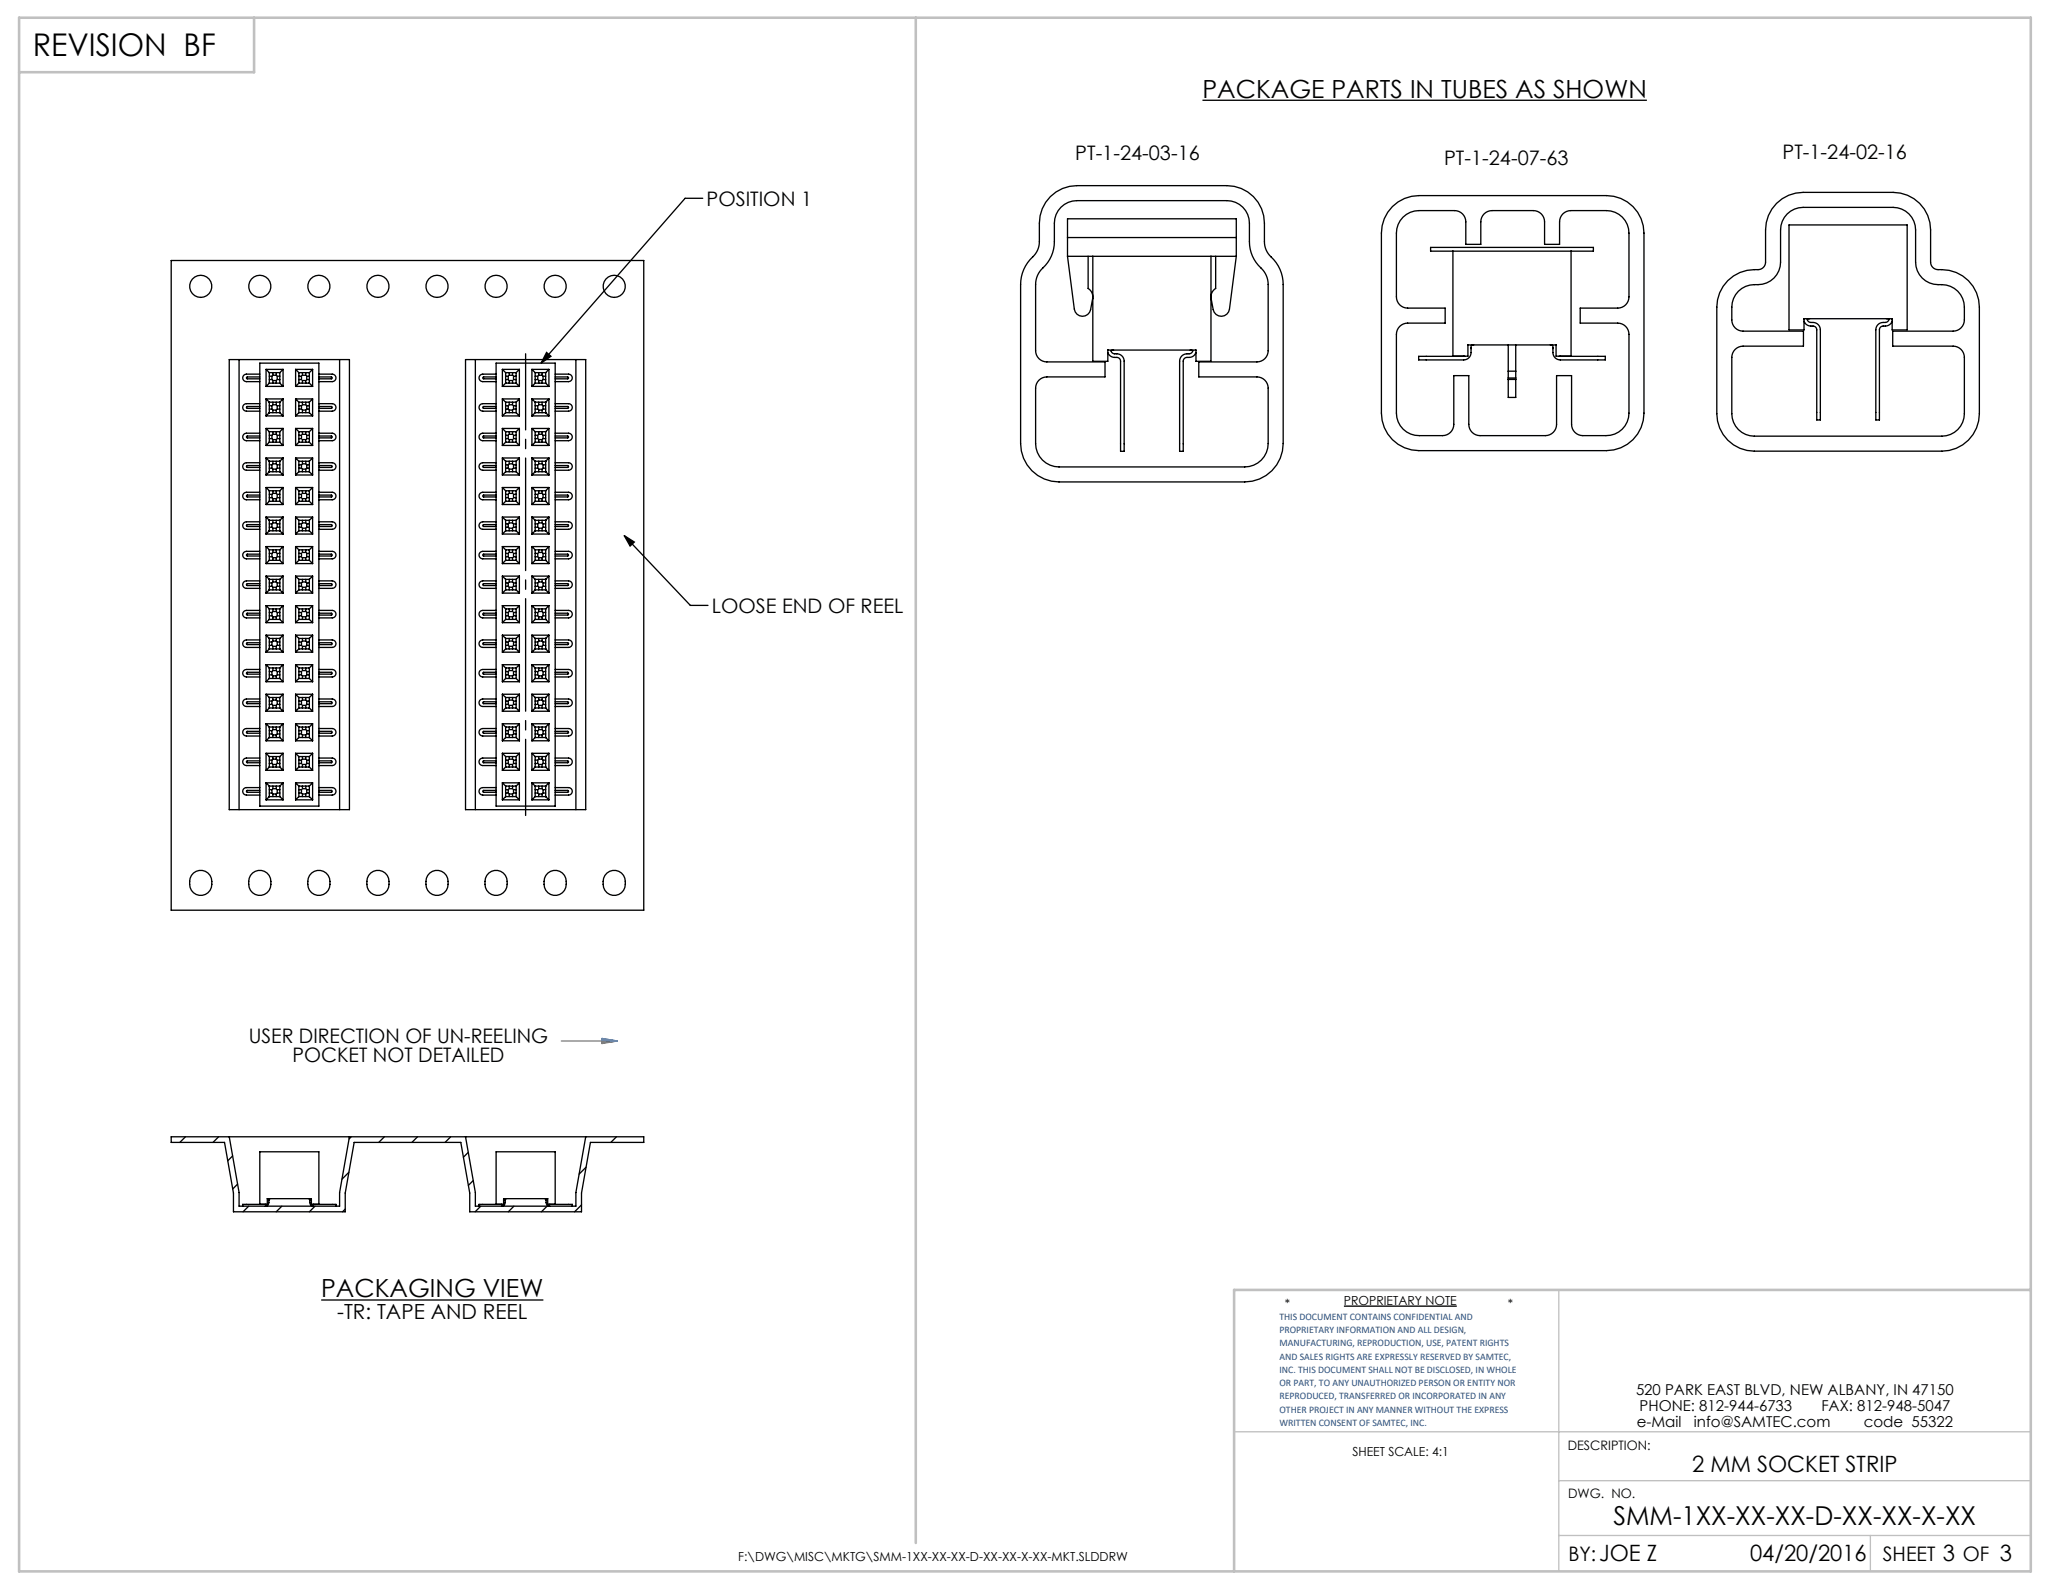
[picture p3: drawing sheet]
<svg xmlns="http://www.w3.org/2000/svg" width="279mm" height="216mm" viewBox="0 0 279 216" stroke-linecap="round" stroke-linejoin="round" font-family="sans-serif">
<g fill="none" stroke="#000" stroke-width=".18">
<path d="M162.9 13.6h60.1M23.2 35.3h64v88h-64zM95.2 26.9h-2.4l-19.5 22.3M142.3 26.6a5.1 5.1 0 0 1 3.5-1.5h20.4a5.1 5.1 0 0 1 5 5.1v2.5a3.1 3.1 0 0 0 1.3 2.5 5.1 5.1 0 0 1 1.3 3.3v21.6a5.2 5.2 0 0 1-5.2 5.2h-25.2a5.2 5.2 0 0 1-5.2-5.2v-21.6a5.6 5.6 0 0 1 2-4.1l.3-.5 .3-.9a12.6 12.6 0 0 1 .4-4.7l.4-.9zM143.7 28.1a3 3 0 0 1 2.1-.9h20.4a3 3 0 0 1 3 3v2.5a5.4 5.4 0 0 0 2 4.1l.4 .8 .1 .6 .1 9.3a1.52 1.52 0 0 1-1.6 1.5h-7.8v2.1h7.8a1.52 1.52 0 0 1 1.6 1.5v7.5a3.2 3.2 0 0 1-3.2 3.1h-25.2a3.2 3.2 0 0 1-3.1-3.1v-7.5a1.52 1.52 0 0 1 1.5-1.5h7.9v-2.1h-7.9a1.52 1.52 0 0 1-1.5-1.5v-9a3.3 3.3 0 0 1 1.3-2.6 4.8 4.8 0 0 0 1.2-3.2v-2.5a3 3 0 0 1 .9-2.1zM144.6 34.7l.9 7.2a1.12 1.12 0 0 0 1.1 .9 1.12 1.12 0 0 0 1.1-.9l.3-1.5a1.32 1.32 0 0 0-.6-1.3v-4.4M144.6 34.7h22.8M144.6 34.7v-5.1h22.8v5.1M144.6 32.2h22.8M148 34.7v14.2h2v-1.5h12v1.5h2v-14.2M164.6 34.7v4.4a1.32 1.32 0 0 0-.6 1.3l.3 1.5a1.12 1.12 0 0 0 1.1 .9 1.12 1.12 0 0 0 1.1-.9l.9-7.2M188.6 28a5.1 5.1 0 0 1 3.6-1.5h25.4a5.1 5.1 0 0 1 5 5.1v24.4a5.1 5.1 0 0 1-5 5h-25.4a5.1 5.1 0 0 1-5.1-5v-24.4a5.1 5.1 0 0 1 1.5-3.6z"/>
<path d="M190 29.4a3 3 0 0 1 2.2-.9h4.8a1.52 1.52 0 0 1 1.5 1.5v3.1h2.1v-3.1a1.52 1.52 0 0 1 1.5-1.5h5.6a1.52 1.52 0 0 1 1.5 1.5v3.1h2v-3.1a1.52 1.52 0 0 1 1.5-1.5h4.9a3 3 0 0 1 3 3.1v8.6a1.52 1.52 0 0 1-1.5 1.5h-5.1v2.1h5.1a1.52 1.52 0 0 1 1.5 1.5v10.7a3 3 0 0 1-3.1 3h-3.1a1.52 1.52 0 0 1-1.6-1.5v-6.6h-2v6.6a1.52 1.52 0 0 1-1.5 1.5h-8.9a1.52 1.52 0 0 1-1.5-1.5v-6.6h-2v6.6a1.52 1.52 0 0 1-1.5 1.5h-3.2a3 3 0 0 1-3.1-3v-10.7a1.52 1.52 0 0 1 1.5-1.5h5.1v-2.1h-5.1a1.52 1.52 0 0 1-1.5-1.5v-8.6a3 3 0 0 1 .9-2.2zM196.8 34h-3v-.5h22v.5h-3M196.8 34v14.2M196.8 34h16M212.8 34v14.2M240.6 27.5a5.1 5.1 0 0 1 3.6-1.4h12.2a5.1 5.1 0 0 1 5.1 5v4.4a1.13 1.13 0 0 0 1.5 1 5.1 5.1 0 0 1 5.1 5.1v14.4a5.1 5.1 0 0 1-5.1 5.1h-25.4a5.1 5.1 0 0 1-5.1-5.1v-14.4a5.2 5.2 0 0 1 5.8-5.1l.5-.3 .3-.5v-4.6a5.1 5.1 0 0 1 1.5-3.6zM242 29a3 3 0 0 1 2.2-.9h12.2a3 3 0 0 1 3 3v4.4a3.1 3.1 0 0 0 3.6 3.1 3 3 0 0 1 3 3v1.7a1.52 1.52 0 0 1-1.5 1.6h-8.2v2h8.2a1.52 1.52 0 0 1 1.5 1.5v7.6a3 3 0 0 1-3 3.1h-25.4a3 3 0 0 1-3.1-3.1v-7.6a1.52 1.52 0 0 1 1.6-1.5h8.1v-2h-8.1a1.52 1.52 0 0 1-1.6-1.6 4.8 4.8 0 0 1 .6-3.4 3.2 3.2 0 0 1 3-1.3 3 3 0 0 0 3-3.1v-4.4a3 3 0 0 1 .9-2.1zM242.3 30.5h16v14.2h-2v-1.5h-12v1.5h-2zM31 48.7h16.3v61h-16.3zM32.4 48.7v61M35.2 51.1h-1.7a.13 .13 0 0 0-.1 .1 .13 .13 0 0 0 .1 .1h1.7M35.2 50.7h-1.8a.51 .51 0 0 0-.5 .5 .51 .51 0 0 0 .5 .5h1.8"/>
<path d="M35.2 59.1h-1.7a.13 .13 0 0 0-.1 .1 .13 .13 0 0 0 .1 .1h1.7M35.2 58.7h-1.8a.51 .51 0 0 0-.5 .5 .51 .51 0 0 0 .5 .5h1.8M35.2 55.1h-1.7a.13 .13 0 0 0-.1 .1 .13 .13 0 0 0 .1 .1h1.7M35.2 54.7h-1.8a.51 .51 0 0 0-.5 .5 .51 .51 0 0 0 .5 .5h1.8M35.2 49.2h8v60h-8zM36 50l.5 .5M36 54h2.3M36 50h2.3M36 50v2.3M36 54v2.3M36 58v2.3M36 52.3h2.3"/>
<path d="M36 56.3h2.3M36 58h2.3M36 54l.5 .5M36 58l.5 .5M36.5 51.9h.1M36.5 59.9h.1M36.5 55.9h.1M36.5 51h.3v.4h-.3M36.5 54.5h1.4M36.5 59.9l-.5 .4M36.5 58.5h1.4M36.5 51.9l-.5 .4"/>
<path d="M36.5 51.9h1.4M36.5 50.5v1.4M36.5 54.5v1.4M36.5 58.5v1.4M36.5 50.5h1.4M36.5 55.9l-.5 .4M36.5 55.9h1.4M36.5 59.9h1.4M36.5 55h.3v.4h-.3M36.5 59h.3v.4h-.3M36.5 50.5h.1M36.5 58.5h.1"/>
<path d="M36.5 54.5h.1M37 50.5v.3h.4v-.3M37 51.9v-.4h.4v.4M37 54.5v.3h.4v-.3M37 55.9v-.4h.4v.4M37 58.5v.3h.4v-.3M37 59.9v-.4h.4v.4M37.9 51h-.4v.4h.4M37.9 51.9l.4 .4M37.9 55.9l.4 .4M37.9 50.5v1.4M37.9 54.5v1.4"/>
<path d="M37.9 58.5v1.4M37.9 59.9l.4 .4M37.9 55h-.4v.4h.4M37.9 59h-.4v.4h.4M38.3 58l-.4 .5M38.3 50v2.3M38.3 54v2.3M38.3 58v2.3M38.3 50l-.4 .5M38.3 54l-.4 .5M40 54l.5 .5M40 54h2.3"/>
<path d="M40 50v2.3M40 54v2.3M40 58v2.3M40 50h2.3M40 52.3h2.3M40 56.3h2.3M40 58h2.3M40 58l.5 .5M40 50l.5 .5M40.5 51h.3v.4h-.3M40.5 54.5h1.4M40.5 55.9l-.5 .4"/>
<path d="M40.5 50.5v1.4M40.5 54.5v1.4M40.5 58.5v1.4M40.5 58.5h1.4M40.5 59.9l-.5 .4M40.5 51.9h1.4M40.5 50.5h1.4M40.5 51.9l-.5 .4M40.5 55.9h1.4M40.5 59.9h1.4M40.5 55h.3v.4h-.3M40.5 59h.3v.4h-.3"/>
<path d="M41 50.5v.3h.4v-.3M41 51.9v-.4h.4v.4M41 54.5v.3h.4v-.3M41 55.9v-.4h.4v.4M41 58.5v.3h.4v-.3M41 59.9v-.4h.4v.4M41.9 54.5h.1M41.9 58.5h.1M41.9 50.5h.1M41.9 55.9h.1M41.9 59.9h.1M41.9 51.9h.1"/>
<path d="M41.9 51h-.4v.4h.4M41.9 55.9l.4 .4M41.9 50.5v1.4M41.9 54.5v1.4M41.9 58.5v1.4M41.9 59.9l.4 .4M41.9 51.9l.4 .4M41.9 55h-.4v.4h.4M41.9 59h-.4v.4h.4M42.3 54l-.4 .5M42.3 50v2.3M42.3 54v2.3"/>
<path d="M42.3 58v2.3M42.3 58l-.4 .5M42.3 50l-.4 .5M43.2 55.1h1.7a.13 .13 0 0 1 .1 .1 .13 .13 0 0 1-.1 .1h-1.7M43.2 54.7h1.8a.51 .51 0 0 1 .5 .5 .51 .51 0 0 1-.5 .5h-1.8M43.2 59.1h1.7a.13 .13 0 0 1 .1 .1 .13 .13 0 0 1-.1 .1h-1.7M43.2 58.7h1.8a.51 .51 0 0 1 .5 .5 .51 .51 0 0 1-.5 .5h-1.8M43.2 51.1h1.7a.13 .13 0 0 1 .1 .1 .13 .13 0 0 1-.1 .1h-1.7M43.2 50.7h1.8a.51 .51 0 0 1 .5 .5 .51 .51 0 0 1-.5 .5h-1.8M46 48.7v61M63 48.7h16.3v61h-16.3zM64.4 48.7v61"/>
<path d="M67.2 59.1h-1.7a.13 .13 0 0 0-.1 .1 .13 .13 0 0 0 .1 .1h1.7M67.2 58.7h-1.8a.51 .51 0 0 0-.5 .5 .51 .51 0 0 0 .5 .5h1.8M67.2 55.1h-1.7a.13 .13 0 0 0-.1 .1 .13 .13 0 0 0 .1 .1h1.7M67.2 54.7h-1.8a.51 .51 0 0 0-.5 .5 .51 .51 0 0 0 .5 .5h1.8M67.2 51.1h-1.7a.13 .13 0 0 0-.1 .1 .13 .13 0 0 0 .1 .1h1.7M67.2 50.7h-1.8a.51 .51 0 0 0-.5 .5 .51 .51 0 0 0 .5 .5h1.8M67.2 49.2h8v60h-8zM68 54h2.3M68 50h2.3M68 52.3h2.3M68 56.3h2.3M68 58h2.3"/>
<path d="M68 58l.5 .5M68 54l.5 .5M68 50v2.3M68 54v2.3M68 58v2.3M68 50l.5 .5M68.5 59.9h.1M68.5 55.9h.1M68.5 51.9h.1M68.5 51h.3v.4h-.3M68.5 54.5h1.4M68.5 58.5h1.4"/>
<path d="M68.5 51.9h1.4M68.5 50.5h1.4M68.5 51.9l-.5 .4M68.5 55.9h1.4M68.5 59.9l-.5 .4M68.5 59.9h1.4M68.5 55.9l-.5 .4M68.5 50.5v1.4M68.5 54.5v1.4M68.5 58.5v1.4M68.5 55h.3v.4h-.3M68.5 59h.3v.4h-.3"/>
<path d="M68.5 58.5h.1M68.5 54.5h.1M68.5 50.5h.1M69 55.9v-.4h.4v.4M69 54.5v.3h.4v-.3M69 50.5v.3h.4v-.3M69 51.9v-.4h.4v.4M69 59.9v-.4h.4v.4M69 58.5v.3h.4v-.3M69.9 51h-.4v.4h.4M69.9 51.9l.4 .4M69.9 59.9l.4 .4"/>
<path d="M69.9 55.9l.4 .4M69.9 50.5v1.4M69.9 54.5v1.4M69.9 58.5v1.4M69.9 55h-.4v.4h.4M69.9 59h-.4v.4h.4M70.3 50l-.4 .5M70.3 58l-.4 .5M70.3 54l-.4 .5M70.3 50v2.3M70.3 54v2.3M70.3 58v2.3"/>
<path d="M72 54h2.3M72 50h2.3M72 52.3h2.3M72 56.3h2.3M72 58h2.3M72 54l.5 .5M72 50v2.3M72 54v2.3M72 58v2.3M72 58l.5 .5M72 50l.5 .5M72.5 51h.3v.4h-.3"/>
<path d="M72.5 54.5h1.4M72.5 58.5h1.4M72.5 51.9h1.4M72.5 50.5h1.4M72.5 55.9h1.4M72.5 55.9l-.5 .4M72.5 59.9h1.4M72.5 50.5v1.4M72.5 54.5v1.4M72.5 58.5v1.4M72.5 51.9l-.5 .4M72.5 59.9l-.5 .4"/>
<path d="M72.5 55h.3v.4h-.3M72.5 59h.3v.4h-.3M73 55.9v-.4h.4v.4M73 54.5v.3h.4v-.3M73 50.5v.3h.4v-.3M73 51.9v-.4h.4v.4M73 59.9v-.4h.4v.4M73 58.5v.3h.4v-.3M73.9 54.5h.1M73.9 50.5h.1M73.9 58.5h.1M73.9 55.9h.1"/>
<path d="M73.9 51.9h.1M73.9 59.9h.1M73.9 51h-.4v.4h.4M73.9 55.9l.4 .4M73.9 50.5v1.4M73.9 54.5v1.4M73.9 58.5v1.4M73.9 59.9l.4 .4M73.9 51.9l.4 .4M73.9 55h-.4v.4h.4M73.9 59h-.4v.4h.4M74 47.7l.6 .6-1.3 .9z"/>
<path d="M74.3 54l-.4 .5M74.3 50v2.3M74.3 54v2.3M74.3 58v2.3M74.3 50l-.4 .5M74.3 58l-.4 .5M75.2 55.1h1.7a.13 .13 0 0 1 .1 .1 .13 .13 0 0 1-.1 .1h-1.7M75.2 54.7h1.8a.51 .51 0 0 1 .5 .5 .51 .51 0 0 1-.5 .5h-1.8M75.2 51.1h1.7a.13 .13 0 0 1 .1 .1 .13 .13 0 0 1-.1 .1h-1.7M75.2 50.7h1.8a.51 .51 0 0 1 .5 .5 .51 .51 0 0 1-.5 .5h-1.8M75.2 59.1h1.7a.13 .13 0 0 1 .1 .1 .13 .13 0 0 1-.1 .1h-1.7M75.2 58.7h1.8a.51 .51 0 0 1 .5 .5 .51 .51 0 0 1-.5 .5h-1.8"/>
<path d="M78 48.7v61M150.1 47.4h-.1M150.8 47.4l-.3 .2 .3 .3a1.12 1.12 0 0 1 1.4 1v12.2h-.4v-12.2a.58 .58 0 0 0-.8-.5 .99 .99 0 0 1-1-.6M161.2 47.4l.3 .1v.2a.85 .85 0 0 1-.9 .2l-.4 .2-.3 .3-.1 .5v12.2h.4v-12.2a.58 .58 0 0 1 .8-.5 .99 .99 0 0 0 1-.6M161.9 47.4h.1M198.4 48.2l-.2 .1M198.8 46.7v1.5l-6.7 .1v.5h6.1a1.12 1.12 0 0 0 1-1.6v-.1a.31 .31 0 0 1 .4-.4M198.8 46.7h11.9M198.9 46.7h-.1M204.3 46.7v7.1h1v-7.1M204.3 50.3h1M204.3 51.2h1"/>
<path d="M204.3 51.4h1M210 46.7a.34 .34 0 0 1 .3 .5 1.14 1.14 0 0 0 1 1.6h6.1v-.5l-6.7-.1v-1.5M210.7 46.7h.1M211.2 48.2l.1 .1M244.4 43.2h-.1M245.1 43.2l-.3 .1 .3 .4a1.12 1.12 0 0 1 1.4 1v12.2h-.5v-12.2a.58 .58 0 0 0-.7-.5 .99 .99 0 0 1-1-.7M255.5 43.2h.3v.3a.85 .85 0 0 1-.9 .2l-.4 .1-.3 .3-.2 .6v12.2h.5v-12.2a.58 .58 0 0 1 .8-.5 .99 .99 0 0 0 1-.7M256.2 43.2h.1M35.2 75.1h-1.7a.13 .13 0 0 0-.1 .1 .13 .13 0 0 0 .1 .1h1.7M35.2 74.7h-1.8a.51 .51 0 0 0-.5 .5 .51 .51 0 0 0 .5 .5h1.8M35.2 63.1h-1.7a.13 .13 0 0 0-.1 .1 .13 .13 0 0 0 .1 .1h1.7M35.2 62.7h-1.8a.51 .51 0 0 0-.5 .5 .51 .51 0 0 0 .5 .5h1.8"/>
<path d="M35.2 67.1h-1.7a.13 .13 0 0 0-.1 .1 .13 .13 0 0 0 .1 .1h1.7M35.2 66.7h-1.8a.51 .51 0 0 0-.5 .5 .51 .51 0 0 0 .5 .5h1.8M35.2 79.1h-1.7a.13 .13 0 0 0-.1 .1 .13 .13 0 0 0 .1 .1h1.7M35.2 78.7h-1.8a.51 .51 0 0 0-.5 .5 .51 .51 0 0 0 .5 .5h1.8M35.2 71.1h-1.7a.13 .13 0 0 0-.1 .1 .13 .13 0 0 0 .1 .1h1.7M35.2 70.7h-1.8a.51 .51 0 0 0-.5 .5 .51 .51 0 0 0 .5 .5h1.8M36 66h2.3M36 66l.5 .5M36 62v2.3M36 66v2.3M36 70v2.3M36 74v2.3"/>
<path d="M36 78v2.3M36 60.3h2.3M36 64.3h2.3M36 62h2.3M36 68.3h2.3M36 72.3h2.3M36 70h2.3M36 76.3h2.3M36 74h2.3M36 78h2.3M36 70l.5 .5M36 74l.5 .5"/>
<path d="M36 62l.5 .5M36 78l.5 .5M36.5 75.9h.1M36.5 63.9h.1M36.5 67.9h.1M36.5 79.9h.1M36.5 71.9h.1M36.5 67.9l-.5 .4M36.5 66.5h1.4M36.5 63.9l-.5 .4M36.5 62.5v1.4M36.5 66.5v1.4"/>
<path d="M36.5 70.5v1.4M36.5 74.5v1.4M36.5 78.5v1.4M36.5 67.9h1.4M36.5 71.9l-.5 .4M36.5 79.9h1.4M36.5 78.5h1.4M36.5 63.9h1.4M36.5 62.5h1.4M36.5 71.9h1.4M36.5 75.9l-.5 .4M36.5 74.5h1.4"/>
<path d="M36.5 79.9l-.5 .4M36.5 75.9h1.4M36.5 70.5h1.4M36.5 63h.3v.4h-.3M36.5 67h.3v.4h-.3M36.5 71h.3v.4h-.3M36.5 75h.3v.4h-.3M36.5 79h.3v.4h-.3M36.5 74.5h.1M36.5 62.5h.1M36.5 66.5h.1M36.5 78.5h.1"/>
<path d="M36.5 70.5h.1M37 75.9v-.4h.4v.4M37 62.5v.3h.4v-.3M37 63.9v-.4h.4v.4M37 66.5v.3h.4v-.3M37 67.9v-.4h.4v.4M37 70.5v.3h.4v-.3M37 71.9v-.4h.4v.4M37 74.5v.3h.4v-.3M37 78.5v.3h.4v-.3M37 79.9v-.4h.4v.4M37.9 62.5v1.4"/>
<path d="M37.9 66.5v1.4M37.9 70.5v1.4M37.9 74.5v1.4M37.9 78.5v1.4M37.9 67.9l.4 .4M37.9 71.9l.4 .4M37.9 75.9l.4 .4M37.9 63.9l.4 .4M37.9 79.9l.4 .4M37.9 75h-.4v.4h.4M37.9 63h-.4v.4h.4M37.9 67h-.4v.4h.4"/>
<path d="M37.9 71h-.4v.4h.4M37.9 79h-.4v.4h.4M38.3 66l-.4 .5M38.3 62v2.3M38.3 66v2.3M38.3 70v2.3M38.3 74v2.3M38.3 78v2.3M38.3 62l-.4 .5M38.3 70l-.4 .5M38.3 74l-.4 .5M38.3 78l-.4 .5"/>
<path d="M40 66h2.3M40 62v2.3M40 66v2.3M40 70v2.3M40 74v2.3M40 78v2.3M40 60.3h2.3M40 64.3h2.3M40 62h2.3M40 68.3h2.3M40 72.3h2.3M40 70h2.3"/>
<path d="M40 76.3h2.3M40 74h2.3M40 78h2.3M40 70l.5 .5M40 74l.5 .5M40 78l.5 .5M40 62l.5 .5M40 66l.5 .5M40.5 63.9l-.5 .4M40.5 66.5h1.4M40.5 62.5v1.4M40.5 66.5v1.4"/>
<path d="M40.5 70.5v1.4M40.5 74.5v1.4M40.5 78.5v1.4M40.5 67.9h1.4M40.5 67.9l-.5 .4M40.5 79.9l-.5 .4M40.5 79.9h1.4M40.5 78.5h1.4M40.5 63.9h1.4M40.5 62.5h1.4M40.5 71.9h1.4M40.5 71.9l-.5 .4"/>
<path d="M40.5 74.5h1.4M40.5 75.9l-.5 .4M40.5 75.9h1.4M40.5 70.5h1.4M40.5 63h.3v.4h-.3M40.5 67h.3v.4h-.3M40.5 71h.3v.4h-.3M40.5 75h.3v.4h-.3M40.5 79h.3v.4h-.3M41 62.5v.3h.4v-.3M41 63.9v-.4h.4v.4M41 66.5v.3h.4v-.3"/>
<path d="M41 67.9v-.4h.4v.4M41 70.5v.3h.4v-.3M41 71.9v-.4h.4v.4M41 74.5v.3h.4v-.3M41 75.9v-.4h.4v.4M41 78.5v.3h.4v-.3M41 79.9v-.4h.4v.4M41.9 78.5h.1M41.9 62.5h.1M41.9 74.5h.1M41.9 70.5h.1M41.9 66.5h.1"/>
<path d="M41.9 79.9h.1M41.9 63.9h.1M41.9 75.9h.1M41.9 71.9h.1M41.9 67.9h.1M41.9 62.5v1.4M41.9 66.5v1.4M41.9 70.5v1.4M41.9 74.5v1.4M41.9 78.5v1.4M41.9 71.9l.4 .4M41.9 75.9l.4 .4"/>
<path d="M41.9 79.9l.4 .4M41.9 63.9l.4 .4M41.9 67.9l.4 .4M41.9 63h-.4v.4h.4M41.9 67h-.4v.4h.4M41.9 71h-.4v.4h.4M41.9 75h-.4v.4h.4M41.9 79h-.4v.4h.4M42.3 62l-.4 .5M42.3 62v2.3M42.3 66v2.3M42.3 70v2.3"/>
<path d="M42.3 74v2.3M42.3 78v2.3M42.3 66l-.4 .5M42.3 78l-.4 .5M42.3 70l-.4 .5M42.3 74l-.4 .5M43.2 79.1h1.7a.13 .13 0 0 1 .1 .1 .13 .13 0 0 1-.1 .1h-1.7M43.2 78.7h1.8a.51 .51 0 0 1 .5 .5 .51 .51 0 0 1-.5 .5h-1.8M43.2 63.1h1.7a.13 .13 0 0 1 .1 .1 .13 .13 0 0 1-.1 .1h-1.7M43.2 62.7h1.8a.51 .51 0 0 1 .5 .5 .51 .51 0 0 1-.5 .5h-1.8M43.2 75.1h1.7a.13 .13 0 0 1 .1 .1 .13 .13 0 0 1-.1 .1h-1.7M43.2 74.7h1.8a.51 .51 0 0 1 .5 .5 .51 .51 0 0 1-.5 .5h-1.8"/>
<path d="M43.2 71.1h1.7a.13 .13 0 0 1 .1 .1 .13 .13 0 0 1-.1 .1h-1.7M43.2 70.7h1.8a.51 .51 0 0 1 .5 .5 .51 .51 0 0 1-.5 .5h-1.8M43.2 67.1h1.7a.13 .13 0 0 1 .1 .1 .13 .13 0 0 1-.1 .1h-1.7M43.2 66.7h1.8a.51 .51 0 0 1 .5 .5 .51 .51 0 0 1-.5 .5h-1.8M67.2 75.1h-1.7a.13 .13 0 0 0-.1 .1 .13 .13 0 0 0 .1 .1h1.7M67.2 74.7h-1.8a.51 .51 0 0 0-.5 .5 .51 .51 0 0 0 .5 .5h1.8M67.2 71.1h-1.7a.13 .13 0 0 0-.1 .1 .13 .13 0 0 0 .1 .1h1.7M67.2 70.7h-1.8a.51 .51 0 0 0-.5 .5 .51 .51 0 0 0 .5 .5h1.8M67.2 67.1h-1.7a.13 .13 0 0 0-.1 .1 .13 .13 0 0 0 .1 .1h1.7M67.2 66.7h-1.8a.51 .51 0 0 0-.5 .5 .51 .51 0 0 0 .5 .5h1.8M67.2 79.1h-1.7a.13 .13 0 0 0-.1 .1 .13 .13 0 0 0 .1 .1h1.7M67.2 78.7h-1.8a.51 .51 0 0 0-.5 .5 .51 .51 0 0 0 .5 .5h1.8"/>
<path d="M67.2 63.1h-1.7a.13 .13 0 0 0-.1 .1 .13 .13 0 0 0 .1 .1h1.7M67.2 62.7h-1.8a.51 .51 0 0 0-.5 .5 .51 .51 0 0 0 .5 .5h1.8M68 66h2.3M68 60.3h2.3M68 64.3h2.3M68 62h2.3M68 68.3h2.3M68 72.3h2.3M68 70h2.3M68 76.3h2.3M68 74h2.3M68 78h2.3"/>
<path d="M68 70l.5 .5M68 62v2.3M68 66v2.3M68 70v2.3M68 74v2.3M68 78v2.3M68 62l.5 .5M68 66l.5 .5M68 74l.5 .5M68 78l.5 .5M68.5 75.9h.1M68.5 71.9h.1"/>
<path d="M68.5 67.9h.1M68.5 79.9h.1M68.5 63.9h.1M68.5 66.5h1.4M68.5 75.9l-.5 .4M68.5 67.9h1.4M68.5 79.9h1.4M68.5 78.5h1.4M68.5 63.9h1.4M68.5 62.5h1.4M68.5 71.9h1.4M68.5 74.5h1.4"/>
<path d="M68.5 67.9l-.5 .4M68.5 75.9h1.4M68.5 70.5h1.4M68.5 79.9l-.5 .4M68.5 62.5v1.4M68.5 66.5v1.4M68.5 70.5v1.4M68.5 74.5v1.4M68.5 78.5v1.4M68.5 63.9l-.5 .4M68.5 71.9l-.5 .4M68.5 75h.3v.4h-.3"/>
<path d="M68.5 63h.3v.4h-.3M68.5 79h.3v.4h-.3M68.5 67h.3v.4h-.3M68.5 71h.3v.4h-.3M68.5 74.5h.1M68.5 70.5h.1M68.5 66.5h.1M68.5 78.5h.1M68.5 62.5h.1M69 75.9v-.4h.4v.4M69 74.5v.3h.4v-.3M69 63.9v-.4h.4v.4"/>
<path d="M69 62.5v.3h.4v-.3M69 78.5v.3h.4v-.3M69 79.9v-.4h.4v.4M69 67.9v-.4h.4v.4M69 66.5v.3h.4v-.3M69 71.9v-.4h.4v.4M69 70.5v.3h.4v-.3M69.9 71.9l.4 .4M69.9 62.5v1.4M69.9 66.5v1.4M69.9 70.5v1.4M69.9 74.5v1.4"/>
<path d="M69.9 78.5v1.4M69.9 63.9l.4 .4M69.9 67.9l.4 .4M69.9 75.9l.4 .4M69.9 79.9l.4 .4M69.9 75h-.4v.4h.4M69.9 63h-.4v.4h.4M69.9 79h-.4v.4h.4M69.9 67h-.4v.4h.4M69.9 71h-.4v.4h.4M70.3 74l-.4 .5M70.3 66l-.4 .5"/>
<path d="M70.3 78l-.4 .5M70.3 62v2.3M70.3 66v2.3M70.3 70v2.3M70.3 74v2.3M70.3 78v2.3M70.3 62l-.4 .5M70.3 70l-.4 .5M72 66h2.3M72 60.3h2.3M72 64.3h2.3M72 62h2.3"/>
<path d="M72 68.3h2.3M72 72.3h2.3M72 70h2.3M72 76.3h2.3M72 74h2.3M72 78h2.3M72 62v2.3M72 66v2.3M72 70v2.3M72 74v2.3M72 78v2.3M72 62l.5 .5"/>
<path d="M72 74l.5 .5M72 78l.5 .5M72 70l.5 .5M72 66l.5 .5M72.5 66.5h1.4M72.5 71.9l-.5 .4M72.5 67.9h1.4M72.5 79.9h1.4M72.5 78.5h1.4M72.5 63.9h1.4M72.5 62.5h1.4M72.5 71.9h1.4"/>
<path d="M72.5 74.5h1.4M72.5 63.9l-.5 .4M72.5 75.9h1.4M72.5 70.5h1.4M72.5 62.5v1.4M72.5 66.5v1.4M72.5 70.5v1.4M72.5 74.5v1.4M72.5 78.5v1.4M72.5 75.9l-.5 .4M72.5 79.9l-.5 .4M72.5 67.9l-.5 .4"/>
<path d="M72.5 75h.3v.4h-.3M72.5 63h.3v.4h-.3M72.5 79h.3v.4h-.3M72.5 67h.3v.4h-.3M72.5 71h.3v.4h-.3M73 75.9v-.4h.4v.4M73 74.5v.3h.4v-.3M73 63.9v-.4h.4v.4M73 62.5v.3h.4v-.3M73 78.5v.3h.4v-.3M73 79.9v-.4h.4v.4M73 67.9v-.4h.4v.4"/>
<path d="M73 66.5v.3h.4v-.3M73 71.9v-.4h.4v.4M73 70.5v.3h.4v-.3M73.9 62.5h.1M73.9 78.5h.1M73.9 74.5h.1M73.9 70.5h.1M73.9 66.5h.1M73.9 63.9h.1M73.9 79.9h.1M73.9 75.9h.1M73.9 71.9h.1"/>
<path d="M73.9 67.9h.1M73.9 63.9l.4 .4M73.9 62.5v1.4M73.9 66.5v1.4M73.9 70.5v1.4M73.9 74.5v1.4M73.9 78.5v1.4M73.9 75.9l.4 .4M73.9 79.9l.4 .4M73.9 71.9l.4 .4M73.9 67.9l.4 .4M73.9 75h-.4v.4h.4"/>
<path d="M73.9 63h-.4v.4h.4M73.9 79h-.4v.4h.4M73.9 67h-.4v.4h.4M73.9 71h-.4v.4h.4M74.3 70l-.4 .5M74.3 62l-.4 .5M74.3 62v2.3M74.3 66v2.3M74.3 70v2.3M74.3 74v2.3M74.3 78v2.3M74.3 74l-.4 .5"/>
<path d="M74.3 78l-.4 .5M74.3 66l-.4 .5M75.2 63.1h1.7a.13 .13 0 0 1 .1 .1 .13 .13 0 0 1-.1 .1h-1.7M75.2 62.7h1.8a.51 .51 0 0 1 .5 .5 .51 .51 0 0 1-.5 .5h-1.8M75.2 79.1h1.7a.13 .13 0 0 1 .1 .1 .13 .13 0 0 1-.1 .1h-1.7M75.2 78.7h1.8a.51 .51 0 0 1 .5 .5 .51 .51 0 0 1-.5 .5h-1.8M75.2 75.1h1.7a.13 .13 0 0 1 .1 .1 .13 .13 0 0 1-.1 .1h-1.7M75.2 74.7h1.8a.51 .51 0 0 1 .5 .5 .51 .51 0 0 1-.5 .5h-1.8M75.2 71.1h1.7a.13 .13 0 0 1 .1 .1 .13 .13 0 0 1-.1 .1h-1.7M75.2 70.7h1.8a.51 .51 0 0 1 .5 .5 .51 .51 0 0 1-.5 .5h-1.8M75.2 67.1h1.7a.13 .13 0 0 1 .1 .1 .13 .13 0 0 1-.1 .1h-1.7M75.2 66.7h1.8a.51 .51 0 0 1 .5 .5 .51 .51 0 0 1-.5 .5h-1.8"/>
<path d="M84.5 72.5l1.4 .9-.6 .6zM84.5 72.5l9 9.5h2.4M35.2 83.1h-1.7a.13 .13 0 0 0-.1 .1 .13 .13 0 0 0 .1 .1h1.7M35.2 82.7h-1.8a.51 .51 0 0 0-.5 .5 .51 .51 0 0 0 .5 .5h1.8M35.2 87.1h-1.7a.13 .13 0 0 0-.1 .1 .13 .13 0 0 0 .1 .1h1.7M35.2 86.7h-1.8a.51 .51 0 0 0-.5 .5 .51 .51 0 0 0 .5 .5h1.8M35.2 91.1h-1.7a.13 .13 0 0 0-.1 .1 .13 .13 0 0 0 .1 .1h1.7M35.2 90.7h-1.8a.51 .51 0 0 0-.5 .5 .51 .51 0 0 0 .5 .5h1.8M35.2 99.1h-1.7a.13 .13 0 0 0-.1 .1 .13 .13 0 0 0 .1 .1h1.7M35.2 98.7h-1.8a.51 .51 0 0 0-.5 .5 .51 .51 0 0 0 .5 .5h1.8M35.2 95.1h-1.7a.13 .13 0 0 0-.1 .1 .13 .13 0 0 0 .1 .1h1.7M35.2 94.7h-1.8a.51 .51 0 0 0-.5 .5 .51 .51 0 0 0 .5 .5h1.8"/>
<path d="M36 94l.5 .5M36 98h2.3M36 82v2.3M36 86v2.3M36 90v2.3M36 94v2.3M36 98v2.3M36 80.3h2.3M36 84.3h2.3M36 82h2.3M36 88.3h2.3M36 86h2.3"/>
<path d="M36 92.3h2.3M36 90h2.3M36 96.3h2.3M36 94h2.3M36 98l.5 .5M36 82l.5 .5M36 86l.5 .5M36 90l.5 .5M36.5 83.9h.1M36.5 87.9h.1M36.5 91.9h.1M36.5 99.9h.1"/>
<path d="M36.5 95.9h.1M36.5 98.5h1.4M36.5 82.5v1.4M36.5 86.5v1.4M36.5 90.5v1.4M36.5 94.5v1.4M36.5 98.5v1.4M36.5 83.9l-.5 .4M36.5 83.9h1.4M36.5 82.5h1.4M36.5 87.9l-.5 .4M36.5 87.9h1.4"/>
<path d="M36.5 99.9h1.4M36.5 91.9l-.5 .4M36.5 91.9h1.4M36.5 86.5h1.4M36.5 95.9l-.5 .4M36.5 95.9h1.4M36.5 94.5h1.4M36.5 99.9l-.5 .4M36.5 90.5h1.4M36.5 83h.3v.4h-.3M36.5 87h.3v.4h-.3M36.5 91h.3v.4h-.3"/>
<path d="M36.5 95h.3v.4h-.3M36.5 99h.3v.4h-.3M36.5 82.5h.1M36.5 86.5h.1M36.5 90.5h.1M36.5 98.5h.1M36.5 94.5h.1M37 82.5v.3h.4v-.3M37 83.9v-.4h.4v.4M37 86.5v.3h.4v-.3M37 87.9v-.4h.4v.4M37 90.5v.3h.4v-.3"/>
<path d="M37 91.9v-.4h.4v.4M37 94.5v.3h.4v-.3M37 95.9v-.4h.4v.4M37 98.5v.3h.4v-.3M37 99.9v-.4h.4v.4M37.9 95.9l.4 .4M37.9 99.9l.4 .4M37.9 82.5v1.4M37.9 86.5v1.4M37.9 90.5v1.4M37.9 94.5v1.4M37.9 98.5v1.4"/>
<path d="M37.9 83.9l.4 .4M37.9 87.9l.4 .4M37.9 91.9l.4 .4M37.9 83h-.4v.4h.4M37.9 87h-.4v.4h.4M37.9 91h-.4v.4h.4M37.9 95h-.4v.4h.4M37.9 99h-.4v.4h.4M38.3 82v2.3M38.3 86v2.3M38.3 90v2.3M38.3 94v2.3"/>
<path d="M38.3 98v2.3M38.3 82l-.4 .5M38.3 86l-.4 .5M38.3 90l-.4 .5M38.3 94l-.4 .5M38.3 98l-.4 .5M40 98l.5 .5M40 98h2.3M40 82v2.3M40 86v2.3M40 90v2.3M40 94v2.3"/>
<path d="M40 98v2.3M40 80.3h2.3M40 84.3h2.3M40 82h2.3M40 88.3h2.3M40 86h2.3M40 92.3h2.3M40 90h2.3M40 96.3h2.3M40 94h2.3M40 86l.5 .5M40 90l.5 .5"/>
<path d="M40 82l.5 .5M40 94l.5 .5M40.5 98.5h1.4M40.5 99.9l-.5 .4M40.5 82.5v1.4M40.5 86.5v1.4M40.5 90.5v1.4M40.5 94.5v1.4M40.5 98.5v1.4M40.5 83.9h1.4M40.5 82.5h1.4M40.5 83.9l-.5 .4"/>
<path d="M40.5 87.9h1.4M40.5 99.9h1.4M40.5 87.9l-.5 .4M40.5 91.9h1.4M40.5 86.5h1.4M40.5 91.9l-.5 .4M40.5 95.9h1.4M40.5 94.5h1.4M40.5 95.9l-.5 .4M40.5 90.5h1.4M40.5 83h.3v.4h-.3M40.5 87h.3v.4h-.3"/>
<path d="M40.5 91h.3v.4h-.3M40.5 95h.3v.4h-.3M40.5 99h.3v.4h-.3M41 82.5v.3h.4v-.3M41 83.9v-.4h.4v.4M41 86.5v.3h.4v-.3M41 87.9v-.4h.4v.4M41 90.5v.3h.4v-.3M41 91.9v-.4h.4v.4M41 94.5v.3h.4v-.3M41 95.9v-.4h.4v.4M41 98.5v.3h.4v-.3"/>
<path d="M41 99.9v-.4h.4v.4M41.9 98.5h.1M41.9 90.5h.1M41.9 82.5h.1M41.9 86.5h.1M41.9 94.5h.1M41.9 99.9h.1M41.9 91.9h.1M41.9 83.9h.1M41.9 87.9h.1M41.9 95.9h.1M41.9 99.9l.4 .4"/>
<path d="M41.9 82.5v1.4M41.9 86.5v1.4M41.9 90.5v1.4M41.9 94.5v1.4M41.9 98.5v1.4M41.9 87.9l.4 .4M41.9 91.9l.4 .4M41.9 83.9l.4 .4M41.9 95.9l.4 .4M41.9 83h-.4v.4h.4M41.9 87h-.4v.4h.4M41.9 91h-.4v.4h.4"/>
<path d="M41.9 95h-.4v.4h.4M41.9 99h-.4v.4h.4M42.3 98l-.4 .5M42.3 82v2.3M42.3 86v2.3M42.3 90v2.3M42.3 94v2.3M42.3 98v2.3M42.3 82l-.4 .5M42.3 86l-.4 .5M42.3 90l-.4 .5M42.3 94l-.4 .5"/>
<path d="M43.2 99.1h1.7a.13 .13 0 0 1 .1 .1 .13 .13 0 0 1-.1 .1h-1.7M43.2 98.7h1.8a.51 .51 0 0 1 .5 .5 .51 .51 0 0 1-.5 .5h-1.8M43.2 91.1h1.7a.13 .13 0 0 1 .1 .1 .13 .13 0 0 1-.1 .1h-1.7M43.2 90.7h1.8a.51 .51 0 0 1 .5 .5 .51 .51 0 0 1-.5 .5h-1.8M43.2 83.1h1.7a.13 .13 0 0 1 .1 .1 .13 .13 0 0 1-.1 .1h-1.7M43.2 82.7h1.8a.51 .51 0 0 1 .5 .5 .51 .51 0 0 1-.5 .5h-1.8M43.2 87.1h1.7a.13 .13 0 0 1 .1 .1 .13 .13 0 0 1-.1 .1h-1.7M43.2 86.7h1.8a.51 .51 0 0 1 .5 .5 .51 .51 0 0 1-.5 .5h-1.8M43.2 95.1h1.7a.13 .13 0 0 1 .1 .1 .13 .13 0 0 1-.1 .1h-1.7M43.2 94.7h1.8a.51 .51 0 0 1 .5 .5 .51 .51 0 0 1-.5 .5h-1.8M67.2 91.1h-1.7a.13 .13 0 0 0-.1 .1 .13 .13 0 0 0 .1 .1h1.7M67.2 90.7h-1.8a.51 .51 0 0 0-.5 .5 .51 .51 0 0 0 .5 .5h1.8"/>
<path d="M67.2 99.1h-1.7a.13 .13 0 0 0-.1 .1 .13 .13 0 0 0 .1 .1h1.7M67.2 98.7h-1.8a.51 .51 0 0 0-.5 .5 .51 .51 0 0 0 .5 .5h1.8M67.2 87.1h-1.7a.13 .13 0 0 0-.1 .1 .13 .13 0 0 0 .1 .1h1.7M67.2 86.7h-1.8a.51 .51 0 0 0-.5 .5 .51 .51 0 0 0 .5 .5h1.8M67.2 83.1h-1.7a.13 .13 0 0 0-.1 .1 .13 .13 0 0 0 .1 .1h1.7M67.2 82.7h-1.8a.51 .51 0 0 0-.5 .5 .51 .51 0 0 0 .5 .5h1.8M67.2 95.1h-1.7a.13 .13 0 0 0-.1 .1 .13 .13 0 0 0 .1 .1h1.7M67.2 94.7h-1.8a.51 .51 0 0 0-.5 .5 .51 .51 0 0 0 .5 .5h1.8M68 98h2.3M68 80.3h2.3M68 84.3h2.3M68 82h2.3"/>
<path d="M68 88.3h2.3M68 86h2.3M68 92.3h2.3M68 90h2.3M68 96.3h2.3M68 94h2.3M68 98l.5 .5M68 90l.5 .5M68 82v2.3M68 86v2.3M68 90v2.3M68 94v2.3"/>
<path d="M68 98v2.3M68 82l.5 .5M68 86l.5 .5M68 94l.5 .5M68.5 91.9h.1M68.5 99.9h.1M68.5 87.9h.1M68.5 83.9h.1M68.5 95.9h.1M68.5 98.5h1.4M68.5 83.9h1.4M68.5 82.5h1.4"/>
<path d="M68.5 87.9h1.4M68.5 99.9h1.4M68.5 91.9h1.4M68.5 86.5h1.4M68.5 95.9h1.4M68.5 94.5h1.4M68.5 90.5h1.4M68.5 99.9l-.5 .4M68.5 83.9l-.5 .4M68.5 82.5v1.4M68.5 86.5v1.4M68.5 90.5v1.4"/>
<path d="M68.5 94.5v1.4M68.5 98.5v1.4M68.5 87.9l-.5 .4M68.5 91.9l-.5 .4M68.5 95.9l-.5 .4M68.5 83h.3v.4h-.3M68.5 99h.3v.4h-.3M68.5 91h.3v.4h-.3M68.5 87h.3v.4h-.3M68.5 95h.3v.4h-.3M68.5 90.5h.1M68.5 98.5h.1"/>
<path d="M68.5 86.5h.1M68.5 82.5h.1M68.5 94.5h.1M69 83.9v-.4h.4v.4M69 82.5v.3h.4v-.3M69 98.5v.3h.4v-.3M69 99.9v-.4h.4v.4M69 90.5v.3h.4v-.3M69 91.9v-.4h.4v.4M69 86.5v.3h.4v-.3M69 87.9v-.4h.4v.4M69 94.5v.3h.4v-.3"/>
<path d="M69 95.9v-.4h.4v.4M69.9 99.9l.4 .4M69.9 91.9l.4 .4M69.9 82.5v1.4M69.9 86.5v1.4M69.9 90.5v1.4M69.9 94.5v1.4M69.9 98.5v1.4M69.9 83.9l.4 .4M69.9 87.9l.4 .4M69.9 95.9l.4 .4M69.9 83h-.4v.4h.4"/>
<path d="M69.9 99h-.4v.4h.4M69.9 91h-.4v.4h.4M69.9 87h-.4v.4h.4M69.9 95h-.4v.4h.4M70.3 98l-.4 .5M70.3 82l-.4 .5M70.3 82v2.3M70.3 86v2.3M70.3 90v2.3M70.3 94v2.3M70.3 98v2.3M70.3 86l-.4 .5"/>
<path d="M70.3 90l-.4 .5M70.3 94l-.4 .5M72 98h2.3M72 80.3h2.3M72 84.3h2.3M72 82h2.3M72 88.3h2.3M72 86h2.3M72 92.3h2.3M72 90h2.3M72 96.3h2.3M72 94h2.3"/>
<path d="M72 82v2.3M72 86v2.3M72 90v2.3M72 94v2.3M72 98v2.3M72 94l.5 .5M72 82l.5 .5M72 86l.5 .5M72 98l.5 .5M72 90l.5 .5M72.5 98.5h1.4M72.5 83.9h1.4"/>
<path d="M72.5 82.5h1.4M72.5 87.9h1.4M72.5 99.9h1.4M72.5 91.9h1.4M72.5 86.5h1.4M72.5 95.9h1.4M72.5 94.5h1.4M72.5 90.5h1.4M72.5 82.5v1.4M72.5 86.5v1.4M72.5 90.5v1.4M72.5 94.5v1.4"/>
<path d="M72.5 98.5v1.4M72.5 95.9l-.5 .4M72.5 83.9l-.5 .4M72.5 87.9l-.5 .4M72.5 91.9l-.5 .4M72.5 99.9l-.5 .4M72.5 83h.3v.4h-.3M72.5 99h.3v.4h-.3M72.5 91h.3v.4h-.3M72.5 87h.3v.4h-.3M72.5 95h.3v.4h-.3M73 83.9v-.4h.4v.4"/>
<path d="M73 82.5v.3h.4v-.3M73 98.5v.3h.4v-.3M73 99.9v-.4h.4v.4M73 90.5v.3h.4v-.3M73 91.9v-.4h.4v.4M73 86.5v.3h.4v-.3M73 87.9v-.4h.4v.4M73 94.5v.3h.4v-.3M73 95.9v-.4h.4v.4M73.9 90.5h.1M73.9 98.5h.1M73.9 86.5h.1"/>
<path d="M73.9 94.5h.1M73.9 82.5h.1M73.9 91.9h.1M73.9 99.9h.1M73.9 87.9h.1M73.9 95.9h.1M73.9 83.9h.1M73.9 95.9l.4 .4M73.9 82.5v1.4M73.9 86.5v1.4M73.9 90.5v1.4M73.9 94.5v1.4"/>
<path d="M73.9 98.5v1.4M73.9 83.9l.4 .4M73.9 87.9l.4 .4M73.9 99.9l.4 .4M73.9 91.9l.4 .4M73.9 83h-.4v.4h.4M73.9 99h-.4v.4h.4M73.9 91h-.4v.4h.4M73.9 87h-.4v.4h.4M73.9 95h-.4v.4h.4M74.3 94l-.4 .5M74.3 82v2.3"/>
<path d="M74.3 86v2.3M74.3 90v2.3M74.3 94v2.3M74.3 98v2.3M74.3 82l-.4 .5M74.3 86l-.4 .5M74.3 90l-.4 .5M74.3 98l-.4 .5M75.2 91.1h1.7a.13 .13 0 0 1 .1 .1 .13 .13 0 0 1-.1 .1h-1.7M75.2 90.7h1.8a.51 .51 0 0 1 .5 .5 .51 .51 0 0 1-.5 .5h-1.8M75.2 99.1h1.7a.13 .13 0 0 1 .1 .1 .13 .13 0 0 1-.1 .1h-1.7M75.2 98.7h1.8a.51 .51 0 0 1 .5 .5 .51 .51 0 0 1-.5 .5h-1.8"/>
<path d="M75.2 87.1h1.7a.13 .13 0 0 1 .1 .1 .13 .13 0 0 1-.1 .1h-1.7M75.2 86.7h1.8a.51 .51 0 0 1 .5 .5 .51 .51 0 0 1-.5 .5h-1.8M75.2 95.1h1.7a.13 .13 0 0 1 .1 .1 .13 .13 0 0 1-.1 .1h-1.7M75.2 94.7h1.8a.51 .51 0 0 1 .5 .5 .51 .51 0 0 1-.5 .5h-1.8M75.2 83.1h1.7a.13 .13 0 0 1 .1 .1 .13 .13 0 0 1-.1 .1h-1.7M75.2 82.7h1.8a.51 .51 0 0 1 .5 .5 .51 .51 0 0 1-.5 .5h-1.8M26.2 118.3a1.54 1.54 0 0 1 1.8-.2 1.54 1.54 0 0 1 .7 1.7 1.52 1.52 0 0 1-1.7 1.5 1.52 1.52 0 0 1-1.3-1.9v-.4zM34.2 118.3a1.54 1.54 0 0 1 1.8-.2 1.54 1.54 0 0 1 .7 1.7 1.52 1.52 0 0 1-1.7 1.5 1.52 1.52 0 0 1-1.3-1.9v-.4zM35.2 103.1h-1.7a.13 .13 0 0 0-.1 .1 .13 .13 0 0 0 .1 .1h1.7M35.2 102.7h-1.8a.51 .51 0 0 0-.5 .5 .51 .51 0 0 0 .5 .5h1.8M35.2 107.1h-1.7a.13 .13 0 0 0-.1 .1 .13 .13 0 0 0 .1 .1h1.7M35.2 106.7h-1.8a.51 .51 0 0 0-.5 .5 .51 .51 0 0 0 .5 .5h1.8"/>
<path d="M36 102v2.3M36 106v2.3M36 100.3h2.3M36 104.3h2.3M36 102h2.3M36 108.3h2.3M36 106h2.3M36 102l.5 .5M36 106l.5 .5M36.5 103.9h.1M36.5 107.9h.1M36.5 103.9l-.5 .4"/>
<path d="M36.5 103.9h1.4M36.5 107.9l-.5 .4M36.5 102.5v1.4M36.5 106.5v1.4M36.5 107.9h1.4M36.5 106.5h1.4M36.5 102.5h1.4M36.5 103h.3v.4h-.3M36.5 107h.3v.4h-.3M36.5 102.5h.1M36.5 106.5h.1M37 103.9v-.4h.4v.4"/>
<path d="M37 102.5v.3h.4v-.3M37 106.5v.3h.4v-.3M37 107.9v-.4h.4v.4M37.9 102.5v1.4M37.9 106.5v1.4M37.9 103.9l.4 .4M37.9 107.9l.4 .4M37.9 103h-.4v.4h.4M37.9 107h-.4v.4h.4M38.3 102l-.4 .5M38.3 102v2.3M38.3 106v2.3"/>
<path d="M38.3 106l-.4 .5M40 102v2.3M40 106v2.3M40 100.3h2.3M40 104.3h2.3M40 102h2.3M40 108.3h2.3M40 106h2.3M40 102l.5 .5M40 106l.5 .5M40.5 102.5v1.4M40.5 106.5v1.4"/>
<path d="M40.5 103.9h1.4M40.5 103.9l-.5 .4M40.5 107.9h1.4M40.5 107.9l-.5 .4M40.5 106.5h1.4M40.5 102.5h1.4M40.5 103h.3v.4h-.3M40.5 107h.3v.4h-.3M41 102.5v.3h.4v-.3M41 103.9v-.4h.4v.4M41 106.5v.3h.4v-.3M41 107.9v-.4h.4v.4"/>
<path d="M41.9 102.5h.1M41.9 106.5h.1M41.9 103.9h.1M41.9 107.9h.1M41.9 102.5v1.4M41.9 106.5v1.4M41.9 103.9l.4 .4M41.9 107.9l.4 .4M41.9 103h-.4v.4h.4M41.9 107h-.4v.4h.4M42.2 118.3a1.54 1.54 0 0 1 1.8-.2 1.54 1.54 0 0 1 .7 1.7 1.52 1.52 0 0 1-1.7 1.5 1.52 1.52 0 0 1-1.3-1.9v-.4zM42.3 102v2.3"/>
<path d="M42.3 106v2.3M42.3 102l-.4 .5M42.3 106l-.4 .5M43.2 103.1h1.7a.13 .13 0 0 1 .1 .1 .13 .13 0 0 1-.1 .1h-1.7M43.2 102.7h1.8a.51 .51 0 0 1 .5 .5 .51 .51 0 0 1-.5 .5h-1.8M43.2 107.1h1.7a.13 .13 0 0 1 .1 .1 .13 .13 0 0 1-.1 .1h-1.7M43.2 106.7h1.8a.51 .51 0 0 1 .5 .5 .51 .51 0 0 1-.5 .5h-1.8M50.2 118.3a1.54 1.54 0 0 1 1.8-.2 1.54 1.54 0 0 1 .7 1.7 1.52 1.52 0 0 1-1.7 1.5 1.52 1.52 0 0 1-1.3-1.9v-.4zM58.2 118.3a1.54 1.54 0 0 1 1.8-.2 1.54 1.54 0 0 1 .7 1.7 1.52 1.52 0 0 1-1.7 1.5 1.52 1.52 0 0 1-1.3-1.9l.2-.8zM66.2 118.3a1.54 1.54 0 0 1 1.8-.2 1.54 1.54 0 0 1 .7 1.7 1.52 1.52 0 0 1-1.7 1.5 1.52 1.52 0 0 1-1.3-1.9l.2-.8zM67.2 103.1h-1.7a.13 .13 0 0 0-.1 .1 .13 .13 0 0 0 .1 .1h1.7M67.2 102.7h-1.8a.51 .51 0 0 0-.5 .5 .51 .51 0 0 0 .5 .5h1.8"/>
<path d="M67.2 107.1h-1.7a.13 .13 0 0 0-.1 .1 .13 .13 0 0 0 .1 .1h1.7M67.2 106.7h-1.8a.51 .51 0 0 0-.5 .5 .51 .51 0 0 0 .5 .5h1.8M68 100.3h2.3M68 104.3h2.3M68 102h2.3M68 108.3h2.3M68 106h2.3M68 102v2.3M68 106v2.3M68 102l.5 .5M68 106l.5 .5M68.5 103.9h.1"/>
<path d="M68.5 107.9h.1M68.5 103.9h1.4M68.5 107.9h1.4M68.5 106.5h1.4M68.5 102.5h1.4M68.5 107.9l-.5 .4M68.5 102.5v1.4M68.5 106.5v1.4M68.5 103.9l-.5 .4M68.5 103h.3v.4h-.3M68.5 107h.3v.4h-.3M68.5 102.5h.1"/>
<path d="M68.5 106.5h.1M69 103.9v-.4h.4v.4M69 102.5v.3h.4v-.3M69 107.9v-.4h.4v.4M69 106.5v.3h.4v-.3M69.9 102.5v1.4M69.9 106.5v1.4M69.9 103.9l.4 .4M69.9 107.9l.4 .4M69.9 103h-.4v.4h.4M69.9 107h-.4v.4h.4M70.3 106l-.4 .5"/>
<path d="M70.3 102v2.3M70.3 106v2.3M70.3 102l-.4 .5M72 100.3h2.3M72 104.3h2.3M72 102h2.3M72 108.3h2.3M72 106h2.3M72 102v2.3M72 106v2.3M72 102l.5 .5M72 106l.5 .5"/>
<path d="M72.5 103.9h1.4M72.5 107.9h1.4M72.5 106.5h1.4M72.5 102.5h1.4M72.5 102.5v1.4M72.5 106.5v1.4M72.5 103.9l-.5 .4M72.5 107.9l-.5 .4M72.5 103h.3v.4h-.3M72.5 107h.3v.4h-.3M73 103.9v-.4h.4v.4M73 102.5v.3h.4v-.3"/>
<path d="M73 107.9v-.4h.4v.4M73 106.5v.3h.4v-.3M73.9 106.5h.1M73.9 102.5h.1M73.9 107.9h.1M73.9 103.9h.1M73.9 102.5v1.4M73.9 106.5v1.4M73.9 107.9l.4 .4M73.9 103.9l.4 .4M73.9 103h-.4v.4h.4M73.9 107h-.4v.4h.4"/>
<path d="M74.2 118.3a1.54 1.54 0 0 1 1.8-.2 1.54 1.54 0 0 1 .7 1.7 1.52 1.52 0 0 1-1.7 1.5 1.52 1.52 0 0 1-1.3-1.9v-.4zM74.3 102l-.4 .5M74.3 102v2.3M74.3 106v2.3M74.3 106l-.4 .5M75.2 107.1h1.7a.13 .13 0 0 1 .1 .1 .13 .13 0 0 1-.1 .1h-1.7M75.2 106.7h1.8a.51 .51 0 0 1 .5 .5 .51 .51 0 0 1-.5 .5h-1.8M75.2 103.1h1.7a.13 .13 0 0 1 .1 .1 .13 .13 0 0 1-.1 .1h-1.7M75.2 102.7h1.8a.51 .51 0 0 1 .5 .5 .51 .51 0 0 1-.5 .5h-1.8M82.2 118.3a1.54 1.54 0 0 1 1.8-.2 1.54 1.54 0 0 1 .7 1.7 1.52 1.52 0 0 1-1.7 1.5 1.52 1.52 0 0 1-1.3-1.9v-.4zM23.2 154h64v.7h-7.2l-1.2 6.9v2.5h-15.2v-2.5l-1.2-6.9h-14.4l-1.2 6.9v2.5h-15.2v-2.5l-1.2-6.9h-7.2zM25.1 154l-.7 .7"/>
<path d="M29.6 154l-.8 .7M31 154l1.4 7.5v1.9h13.6v-1.9l1.3-7.5M31.5 156.6l-.7 .6M47.3 158.8l-1 .9M47.6 154l-.3 .3M52.1 154l-.8 .7M56.5 154l-.7 .7M61 154l-.7 .7M63 154l1.4 7.5v1.9h13.6v-1.9l1.3-7.5M63.4 156.1l-.6 .6M64.1 159.9l-.7 .7M79.4 158.1l-1 .9"/>
<path d="M83.5 154l-.8 .7M32.2 160.4l-.7 .6M33.7 163.4l-.8 .7M35.2 163.1v-7.1h8v7.1M36 163.1h-.1M36.2 162.4v.7h-3.3v.3M36.2 162.4h6M36.2 162.4h.1M36.6 162.4h-.2v.2a.57 .57 0 0 1-.5 .8M38.2 163.4l-.8 .7M41.8 162.4h.1l.1 .2a.57 .57 0 0 0 .5 .8M42.1 162.4h.1"/>
<path d="M42.2 162.4v.7h3.3v.3M42.4 163.1h.1M42.7 163.4l-.8 .7M43.5 176.1h30.1M46.8 163.8l-.4 .3M65.1 163.4l-.8 .7M67.2 163.1v-7.1h8v7.1M68 163.1h-.1M68.2 162.4v.7h-3.3v.3M68.2 162.4h6M68.2 162.4h.1M68.6 162.4h-.2v.2a.57 .57 0 0 1-.5 .8"/>
<path d="M69.6 163.4l-.8 .7M73.8 162.4h.1l.1 .2a.57 .57 0 0 0 .5 .8M74.1 163.4l-.8 .7M74.1 162.4h.1M74.2 162.4v.7h3.3v.3M74.4 163.1h.1M78.8 163.2l-1 .9M182 176.9h15.3"/>
<circle cx="27.2" cy="38.8" r="1.5"/>
<circle cx="35.2" cy="38.8" r="1.5"/>
<circle cx="43.2" cy="38.8" r="1.5"/>
<circle cx="51.2" cy="38.8" r="1.5"/>
<circle cx="59.2" cy="38.8" r="1.5"/>
<circle cx="67.2" cy="38.8" r="1.5"/>
<circle cx="75.2" cy="38.8" r="1.5"/>
<circle cx="83.2" cy="38.8" r="1.5"/>
</g>
<path d="M211.1 174.7v38.1M167.1 193.9h107.9M211.1 208h63.9M211.1 200.6h63.9M253.3 208v4.8" fill="none" stroke="#c0c0c0" stroke-width=".18"/>
<path d="M2.6 2.4h272.4v210.4h-272.4zM34.4 2.4v7.4h-31.8M124 2.4v206.6M275 174.7h-107.9v38.1" fill="none" stroke="#c0c0c0" stroke-width=".35"/>
<path d="M71.2 47.9v62.6" fill="none" stroke="#000" stroke-width=".18" stroke-dasharray="15.2 1.3 1.3 1.3" stroke-dashoffset="4.9"/>
<path d="M76 141h7.6M81.5 140.7v.6l2.1-.3M81.5 140.7l2.1 .3M83.6 141l-2.1 .2M83.6 141l-2.1 .1M83.6 141l-2.1 .3" fill="none" stroke="#808080" stroke-width=".18"/>
<path d="M81.5 140.9l2.1 .1M81.5 140.8l2.1 .2M81.5 140.7l2.1 .3" fill="none" stroke="#00f" stroke-width=".18"/>
<path d="M74 47.7l.6 .6-1.3 .9zM84.5 72.5l1.4 .9-.6 .6z" fill="#000"/>
<text font-size="4.2" x="4.4" y="7.6">REVISION BF</text>
<text font-size="3.5" x="218.5" y="206.6">SMM-1XX-XX-XX-D-XX-XX-X-XX</text>
<g font-size="3.4">
<text x="162.9" y="13.2">PACKAGE PARTS IN TUBES AS SHOWN</text>
<text x="43.5" y="175.7">PACKAGING VIEW</text>
</g>
<g font-size="3">
<text x="229.2" y="199.4">2 MM SOCKET STRIP</text>
<text x="237" y="211.4">04/20/2016</text>
</g>
<text font-size="2.8" x="45.7" y="178.7">-TR: TAPE AND REEL</text>
<g font-size="2.7">
<text x="145.6" y="21.7">PT-1-24-03-16</text>
<text x="195.6" y="22.3">PT-1-24-07-63</text>
<text x="241.4" y="21.5">PT-1-24-02-16</text>
<text x="95.7" y="27.9">POSITION 1</text>
<text x="96.4" y="83.1">LOOSE END OF REEL</text>
<text x="33.7" y="141.2">USER DIRECTION OF UN-REELING</text>
<text x="39.6" y="143.9">POCKET NOT DETAILED</text>
<text x="212.4" y="211.5">BY:JOE Z</text>
<text x="255" y="211.4">SHEET 3 OF 3</text>
</g>
<g font-size="2">
<text x="221.6" y="188.9">520 PARK EAST BLVD, NEW ALBANY, IN 47150</text>
<text x="222.1" y="191.1">PHONE: 812-944-6733</text>
<text x="246.7" y="191.1">FAX: 812-948-5047</text>
<text x="221.7" y="193.2">e-Mail</text>
<text x="229.4" y="193.2">info@SAMTEC.com</text>
<text x="252.4" y="193.2">code 55322</text>
</g>
<g font-size="1.8">
<text x="212.3" y="196.4">DESCRIPTION:</text>
<text x="212.4" y="202.9">DWG. NO.</text>
</g>
<g font-size="1.7">
<text x="174" y="177.1">*</text>
<text x="182" y="176.7">PROPRIETARY NOTE</text>
<text x="204.2" y="177.1">*</text>
<text x="183.2" y="197.2">SHEET SCALE: 4:1</text>
<text x="100" y="211.5">F:\DWG\MISC\MKTG\SMM-1XX-XX-XX-D-XX-XX-X-XX-MKT.SLDDRW</text>
</g>
<g font-size="1.4" fill="#1f497d">
<text x="173.3" y="178.7">THIS DOCUMENT CONTAINS CONFIDENTIAL AND</text>
<text x="173.3" y="180.5">PROPRIETARY INFORMATION AND ALL DESIGN,</text>
<text x="173.3" y="182.3">MANUFACTURING, REPRODUCTION, USE, PATENT RIGHTS</text>
<text x="173.3" y="184.1">AND SALES RIGHTS ARE EXPRESSLY RESERVED BY SAMTEC,</text>
<text x="173.3" y="185.9">INC. THIS DOCUMENT SHALL NOT BE DISCLOSED, IN WHOLE</text>
<text x="173.3" y="187.7">OR PART, TO ANY UNAUTHORIZED PERSON OR ENTITY NOR</text>
<text x="173.3" y="189.5">REPRODUCED, TRANSFERRED OR INCORPORATED IN ANY</text>
<text x="173.3" y="191.4">OTHER PROJECT IN ANY MANNER WITHOUT THE EXPRESS</text>
<text x="173.3" y="193.2">WRITTEN CONSENT OF SAMTEC, INC.</text>
</g>
</svg>
